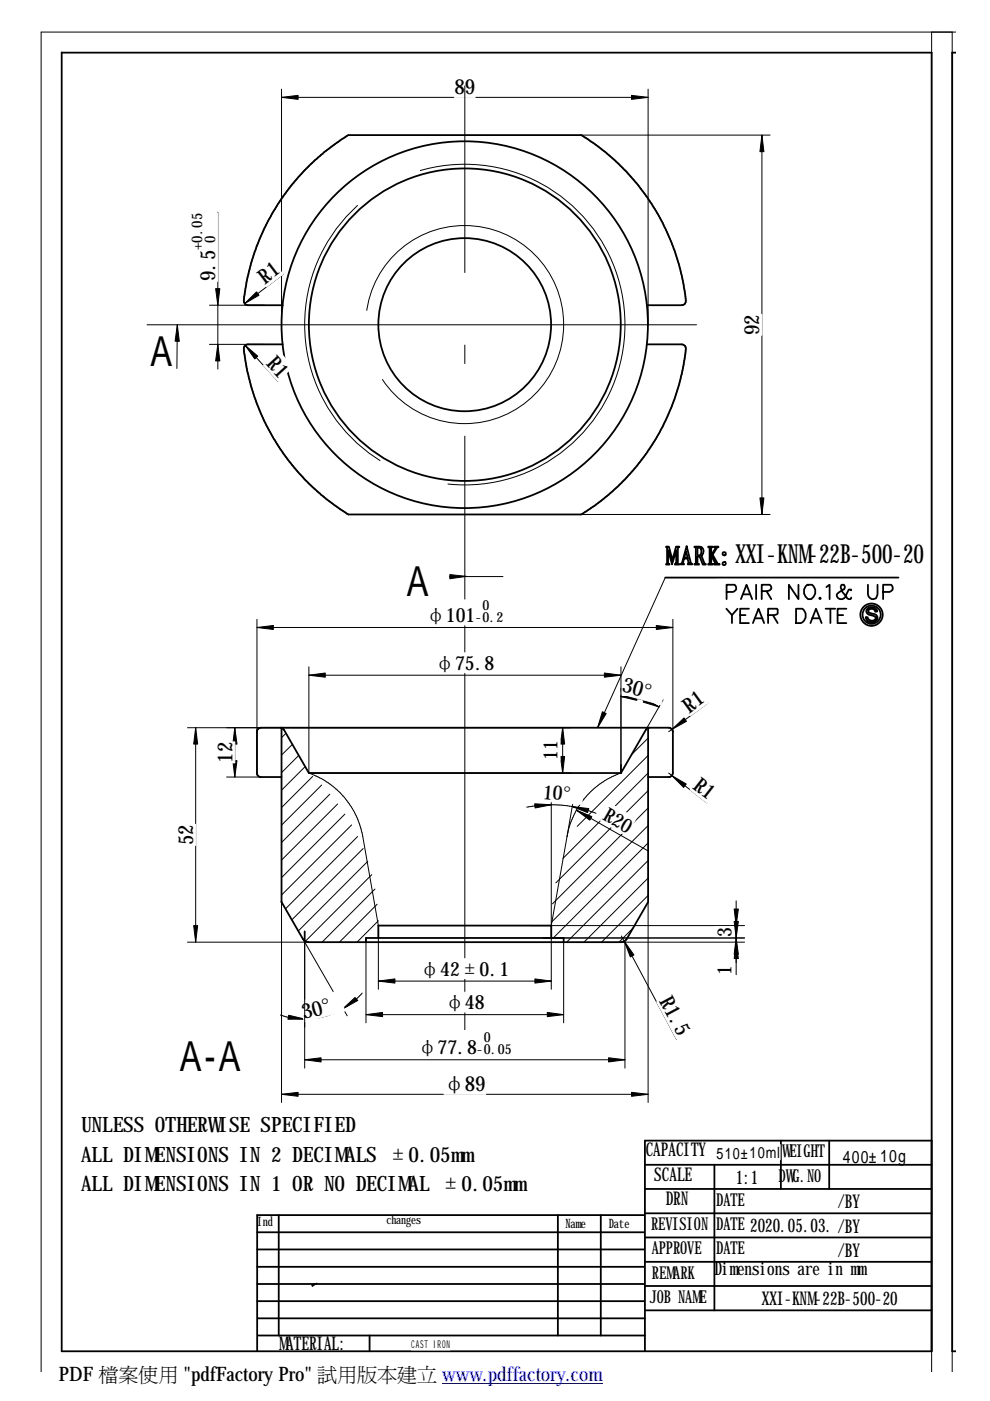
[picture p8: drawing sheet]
<svg xmlns="http://www.w3.org/2000/svg" width="210mm" height="297mm" viewBox="0 0 210 297" stroke-linecap="round" stroke-linejoin="round" font-family="sans-serif">
<g fill="none" stroke="#000" stroke-width=".38">
<path d="M13.1 11.1v275.4h184.4v-275.3h-184.4M201.9 11.2h.7M201.9 11.1v275.4h.7M59.9 73h-7.3a.87 .87 0 0 0-.9 1 47.6 47.6 0 0 0 3.2 12.6l1.1 2.7 2 3.7 2.1 3.2 2.3 3 2 2.2 3.7 3.5 3 2.3 2.8 1.9h49.3l2.9-1.9 3.9-3.2 2.7-2.6 3-3.5 2.5-3.5 2.3-3.9 1.9-4.3 1.4-4a44.6 44.6 0 0 0 1.6-8.2 .87 .87 0 0 0-.8-1h-7.4M59.9 64.7h-7.3a.87 .87 0 0 1-.9-1 49.2 49.2 0 0 1 3.3-13l1.8-3.8 1.2-2.2 2.1-3.2 1.8-2.4 2.5-2.8 2.4-2.4 4.6-3.6 2.5-1.7h49.3l2.5 1.7 4.6 3.6 2.7 2.7 2.2 2.5 2 2.8 2.3 3.5 1.6 3 1.7 4.3a40.4 40.4 0 0 1 2.6 11.4l-.2 .3-.6 .3h-7.4M141.2 115.9h.6l.8 2.8 .7-2.8h.7l-.3 .3v3.3l.3 .2h-.9l.3-.3v-2.7l-.9 3-.9-3v2.8l.3 .2h-.7l.2-.3v-3.3zM145.5 116.9l.3 1.4h-.7zM145.6 115.8l.8 3.4 .4 .5h-1v-.2a.45 .45 0 0 0 .1-.7l-.1-.4h-.8l-.2 1 .2 .3h-.7l.4-.7zM147.2 115.9a1.77 1.77 0 0 1 1.7 .3 1.17 1.17 0 0 1-.2 1.6l.6 1.5 .3 .4h-.6l-.7-1.7-.4 .1v1.3l.3 .3h-1l.3-.2v-3.4zM147.9 116.2l.3-.1a.85 .85 0 0 1 .5 .9 .85 .85 0 0 1-.7 .8l-.1-.2zM150.2 115.9h.9l-.3 .2v1.7l.9-1.6-.3-.3h.9l-.2 .2-1 1.5 1 1.8 .5 .2v.1h-1.2v-.1h.3l-.1-.2-.8-1.6v1.5l.3 .4h-.9l.3-.2v-3.4zM153.2 117.2h.6a.38 .38 0 0 1-.1 .5 .38 .38 0 0 1-.5-.1z"/>
<path d="M141.1 122.5h49.4M154 129.1l1.2 1.3 1.2-1.3M154.1 125.5h1.3a.87 .87 0 0 0 .5-1.4l-.2-.1h-1.6v3M155.2 130.4v1.7M156.9 130.4h1.2M157.1 127l1.2-3 1.2 3M157.6 126h1.4M158.8 129.1h-1.9v3h1.9M159.6 132.1l1.2-3 1.2 3M160.1 131.1h1.6M160.3 124v3M161.5 125.3h1.2l.7-.3a.65 .65 0 0 0-.2-1h-1.7v3"/>
<path d="M162.5 125.3l1 1.7M162.9 130.4h1.3l.5-.2 .2-.1v-.9l-.2-.1h-1.8v3M163.9 130.4l1 1.7M168.8 129.1h1a1.2 1.2 0 0 1 1 1 1.89 1.89 0 0 1-1 2h-1zM169.3 124v3l-2-3v3M170.8 124.3l.4-.3h1a1.85 1.85 0 0 1-.2 3 1.37 1.37 0 0 1-1.5-1.2v-.8zM171.8 132.1l1.2-3 1.2 3M172.2 131.1h1.5M173.9 126.7l-.2 .2 .2 .1 .1-.1M175 129.1h2.1M175.2 124.5l.7-.5v3M176.1 129.1v3"/>
<path d="M177.6 130.4h1.2M179.5 129.1h-1.9v3h1.9M180.5 125.2v-.2h-.5l-.5 1a1.02 1.02 0 0 1-1.1 1.1 1.02 1.02 0 0 1-1-1.1l1.5-1 .2-.3-.2-.7h-.5l-.1 .3a3.7 3.7 0 0 0 1.7 2.7h.3l.2-.3M184 129a1.24 1.24 0 0 1 2 .7h-.5a.73 .73 0 0 0-.7-.6 .73 .73 0 0 0-.7 .6l.2 .2a2.35 2.35 0 0 1 1.6 .7 .9 .9 0 0 1-.6 1.3 1.36 1.36 0 0 1-1.7-.7v-.3h.4a.83 .83 0 0 0 .8 .7 .83 .83 0 0 0 .8-.7l-.4-.3a1.49 1.49 0 0 1-1.5-.9zM184 124v2a1.02 1.02 0 0 0 1 1 1.02 1.02 0 0 0 1.1-1v-2M187.2 125.5h1.4a.87 .87 0 0 0 .5-1.4l-.2-.1h-1.7v3M59.4 154.3h.3l.5 .4 5.3 9.2h66.2M59.7 154.3v37M137.4 154.3v36.9l-4.5 7.9a1.43 1.43 0 0 1-1.2 .7h-66.3a1.43 1.43 0 0 1-1.2-.7l-4.6-7.9M137.7 154.3h-.3l-.5 .4-5.2 9.2M59.7 164.7h-4.4a.87 .87 0 0 1-.8-.8v-8.8a.87 .87 0 0 1 .8-.8h86.5a.95 .95 0 0 1 .9 .8v8.8a.95 .95 0 0 1-.9 .8h-4.4M131.7 162.2v1.7"/>
<path d="M64.6 197.5v2.3M77.6 199.8v-.9h41.9v.9M80.2 198.9v-2.7h36.7v2.7M59.1 257.6v25.6M118.3 257.6v25.6M127.4 257.6v25.6M136.5 257.6h-82v28.9M136.7 247h60.8M136.7 252.1h60.8M136.7 257.2h60.8M151.5 247v30.8M165.6 241.8v10.3"/>
<path d="M175.8 241.8v10.3M197.5 241.8h-60.8v44.7M54.5 261.3h82M54.5 264.9h82M54.5 268.6h82M54.5 272.2h82M54.5 275.9h82M54.7 279.5h82M136.7 277.8h60.8M136.7 272.7h60.8M136.7 267.5h60.8M136.7 262.4h60.8"/>
<path d="M54.7 283.2h82M78.4 283.2v3.3"/>
<circle cx="98.5" cy="68.8" r="38.9"/>
<circle cx="98.5" cy="68.8" r="18.3"/>
<circle cx="98.5" cy="68.8" r="33.1"/>
<circle cx="153.5" cy="119.5" r=".34"/>
<circle cx="184.8" cy="130.3" r="2.37"/>
<circle cx="184.8" cy="130.3" r="1.94"/>
</g>
<g fill="none" stroke="#000" stroke-width=".21">
<path d="M59.7 18.9v50M137.4 18.9v50M197.5 6.8v283.9M201.9 6.8v283.9M202.6 6.8h-193.9v283.9M59.7 20.6h77.7M123.2 28.6h40.1M161.5 28.6v80.5M46.2 45v33.3M60 58.2l-8.1 6.2M37.6 68.9l-.1 9.2M44.4 73h11.6"/>
<path d="M44.4 64.7h11.6M52 73.2l6.9 7.6M123.2 109.1h40.1M54.5 133h88.2M54.5 131.3v32.6M98.8 122.2h-3.5h11.3M142.7 131.3v23.8M151.7 122.5h-10.6l-14.4 31.8M39.8 154.3h81.2M41.5 154.3v45.5M49.8 154.3v10.4M60.6 155.5l-.9 .9"/>
<path d="M62 157.8l-2.3 2.3M65.5 143.2h66.2M65.5 141.4v22.5M119.3 154.3v9.6M131.7 147.7l1.6 .1 2.5 .4 2.4 .9 1.5 .8M131.7 141.4v22.5l-2.4 1a17.2 17.2 0 0 0-6.9 6.6l-1.5 3-.7 2.9M137.4 156.5l-3.5 3.5M140.6 148.4l-3.7 6.3M150.1 149.1l-8.3 6M48 164.7h7.3M63.3 160.2l-3.6 3.6M64.7 162.5l-5 5"/>
<path d="M65.5 163.9h55.5M65.5 163.9l.4 .1a16.9 16.9 0 0 1 4.7 2.7l1.6 1.4 1.8 2.3a17.1 17.1 0 0 1 2.9 7l3.3 18.8v13.5M66.3 164.6l-6.6 6.6M68.2 166.4l-8.5 8.5M69.9 168.4l-10.2 10.2M71.6 170.5l-11.9 11.9M73.1 172.6l-13.4 13.5M74.5 174.9l-14.8 14.9M75.8 177.4l-15.3 15.3M77 179.9l-15.1 15.1M111.7 171.1l3.3-.4 2.9-.1a25.8 25.8 0 0 1 8.5 1.9M116.9 168.9v40.8"/>
<path d="M120.2 177.4l-3.3 18.8M121.6 169.3l-1.4 8.1M122.2 171.8l15.2 8.6M137.4 160.2l-15 15M137.4 163.9l-18.1 18.1M137.4 167.6l-19.5 19.6M137.4 171.3l-20.3 20.3M137.4 175l-20.5 20.6M137.4 178.7l-20.1 20.2M141.8 163.9l8.1 6.3M39.8 199.8h25.6M59.7 191.3v42.5"/>
<path d="M64.3 199.3l9.3 16.1M64.6 199.8v26.7M77.6 198.9v18M78 182.6l-14.8 14.8M78.8 185.4l-14.1 14.2M79.5 188.5l-11.2 11.3M80 191.7l-8 8.1M80.2 195.2l-4.5 4.6M112.5 196.2h45.4M115.1 198.9h42.8M119.5 199.8v17.1M131.7 199.8h26.2"/>
<path d="M131.7 198.4l11.7 21.9M132.5 199.8v26.7M134.2 196.8l-3 3M137.4 191.3v42.5M137.4 182.4l-17.3 17.4M137.4 186.2l-13.6 13.6M137.4 189.9l-9.8 9.9M156.1 191v15.7M76.8 210.6a16.3 16.3 0 0 1-5 3.8l-2.4 .9a15.9 15.9 0 0 1-5.4 .8l-2.1-.3-2.5-.6M77.6 215.1h41.9M80.2 208h36.7M59.7 232h77.7"/>
<path d="M64.6 224.7h67.9"/>
</g>
<g fill="#000" stroke="#000" stroke-width=".21">
<path d="M59.7 20.6l3.5-.4v.9z" fill-rule="evenodd"/>
<path d="M133.9 20.2l3.5 .4-3.5 .5z" fill-rule="evenodd"/>
<path d="M161.5 28.6l.5 3.6h-.9z" fill-rule="evenodd"/>
<path d="M37.6 68.9l.4 3.5-.9-.1z" fill-rule="evenodd"/>
<path d="M46.2 73l.4 3.5h-.9z" fill-rule="evenodd"/>
<path d="M45.7 61.2h.9l-.4 3.5z" fill-rule="evenodd"/>
<path d="M51.9 64.4l2.5-2.5 .5 .7z" fill-rule="evenodd"/>
<path d="M52 73.2l2.7 2.3-.7 .6z" fill-rule="evenodd"/>
<path d="M161.1 105.6h.9l-.5 3.5z" fill-rule="evenodd"/>
<path d="M54.5 133l3.5-.4v.9z" fill-rule="evenodd"/>
<path d="M95.4 121.8l3.4 .4-3.4 .5z" fill-rule="evenodd"/>
<path d="M139.1 132.6l3.6 .4-3.6 .5z" fill-rule="evenodd"/>
<path d="M41.5 154.3l.4 3.5h-.8z" fill-rule="evenodd"/>
<path d="M49.8 154.3l.4 3.5h-.8z" fill-rule="evenodd"/>
<path d="M65.5 143.2l3.5-.5v.9z" fill-rule="evenodd"/>
<path d="M119.3 154.3l.4 3.5h-.9z" fill-rule="evenodd"/>
<path d="M127.7 150.9l.8 .4-1.8 3z" fill-rule="evenodd"/>
<path d="M128.1 142.7l3.6 .5-3.6 .4z" fill-rule="evenodd"/>
<path d="M131.7 147.7l3.5-.1-.2 .9z" fill-rule="evenodd"/>
<path d="M136.7 148.1l3 1.8-3.3-1z" fill-rule="evenodd"/>
<path d="M142.5 154.6l2.5-2.4 .5 .7z" fill-rule="evenodd"/>
<path d="M49.4 161.3h.8l-.4 3.4z" fill-rule="evenodd"/>
<path d="M113.4 170.4l3.5 .2-3.4 .7z" fill-rule="evenodd"/>
<path d="M118.8 160.4h.9l-.4 3.5z" fill-rule="evenodd"/>
<path d="M121.3 171l3.5 .4-.2 .9z" fill-rule="evenodd"/>
<path d="M122.2 171.8l3.3 1.3-.4 .8z" fill-rule="evenodd"/>
<path d="M142.5 164.5l3 1.7-.6 .7z" fill-rule="evenodd"/>
<path d="M41.1 196.2h.8l-.4 3.6z" fill-rule="evenodd"/>
<path d="M155.7 192.7h.8l-.4 3.5z" fill-rule="evenodd"/>
<path d="M155.7 195.4h.8l-.4 3.5z" fill-rule="evenodd"/>
<path d="M61.2 215.3l3.4 .8h-3.6z" fill-rule="evenodd"/>
<path d="M72.7 213.9l2.6-2.4 .6 .6z" fill-rule="evenodd"/>
<path d="M77.6 215.1l3.5-.4v.8z" fill-rule="evenodd"/>
<path d="M80.2 208l3.5-.5v.9z" fill-rule="evenodd"/>
<path d="M113.4 207.5l3.5 .5-3.5 .4z" fill-rule="evenodd"/>
<path d="M116 214.7l3.5 .4-3.5 .4z" fill-rule="evenodd"/>
<path d="M132.4 199.6l2 2.9-.8 .4z" fill-rule="evenodd"/>
<path d="M156.1 198.9l.4 3.4h-.8z" fill-rule="evenodd"/>
<path d="M156.1 199.8l.4 3.4h-.8z" fill-rule="evenodd"/>
<path d="M59.7 232l3.5-.4v.8z" fill-rule="evenodd"/>
<path d="M64.6 224.7l3.5-.4v.9z" fill-rule="evenodd"/>
<path d="M129 224.3l3.5 .4-3.5 .5z" fill-rule="evenodd"/>
<path d="M133.9 231.6l3.5 .4-3.5 .4z" fill-rule="evenodd"/>
<path d="M66.1 272.4l1.1-.3-1 .6z" fill-rule="evenodd"/>
</g>
<g fill="#fff" stroke="#fff" stroke-width=".21">
<path d="M96.4 16.2h4.4v4.4h-4.4z" fill-rule="evenodd"/>
<path d="M149.1 163.9l3.5 2.8-2.8 3.5-3.5-2.7z" fill-rule="evenodd"/>
<path d="M143.8 148.2l3.6-2.7 2.6 3.6-3.6 2.6z" fill-rule="evenodd"/>
<path d="M37 174.8h4.5v4.4h-4.5z" fill-rule="evenodd"/>
<path d="M45.4 157.3h4.4v4.4h-4.4z" fill-rule="evenodd"/>
<path d="M132.7 142.8l8.6 2.3-1.2 4.3-8.5-2.3z" fill-rule="evenodd"/>
<path d="M157.1 66.7h4.4v4.4h-4.4z" fill-rule="evenodd"/>
<path d="M31.8 69.8h4.7v8.8h-4.7z" fill-rule="evenodd"/>
<path d="M55.9 77.5l3.2-3 3 3.3-3.2 3z" fill-rule="evenodd"/>
<path d="M53.8 57.3l3.5-2.7 2.7 3.6-3.5 2.6z" fill-rule="evenodd"/>
<path d="M86.2 118.5h4.7v8.7h-4.7z" fill-rule="evenodd"/>
<path d="M38.1 219.2h13v8.8h-13z" fill-rule="evenodd"/>
<path d="M40.6 45.2h5.5v14.4h-5.5z" fill-rule="evenodd"/>
<path d="M94.1 227.6h8.9v4.4h-8.9z" fill-rule="evenodd"/>
<path d="M63.4 212.4l8.5-2.4 1.2 4.4-8.5 2.2z" fill-rule="evenodd"/>
<path d="M139.2 212.4l3.9-2.1 4.2 7.9-3.9 2z" fill-rule="evenodd"/>
<path d="M151.4 196.5h4.2v2.1h-4.2z" fill-rule="evenodd"/>
<path d="M151.4 204.5h4.2v2.2h-4.2z" fill-rule="evenodd"/>
<path d="M114.6 157h4.1v4.2h-4.1z" fill-rule="evenodd"/>
<path d="M92.3 138.4h12.6v4.2h-12.6z" fill-rule="evenodd"/>
<path d="M90.3 127.2h16.5v5.3h-16.5z" fill-rule="evenodd"/>
<path d="M178.7 243.3h7.4v3.6h-7.4z" fill-rule="evenodd"/>
<path d="M159 257.8h17.7v4.1h-17.7z" fill-rule="evenodd"/>
<path d="M89.1 203.3h18.9v4.2h-18.9z" fill-rule="evenodd"/>
<path d="M87.2 283.9h8.2v2.3h-8.2z" fill-rule="evenodd"/>
<path d="M94.4 210.4h8.3v4.2h-8.3z" fill-rule="evenodd"/>
<path d="M88.6 218.9h19.9v5.2h-19.9z" fill-rule="evenodd"/>
<path d="M129.4 170.4l5.5 3.1-2.1 3.7-5.5-3.1z" fill-rule="evenodd"/>
<path d="M115.4 165.6l8.3 .8-.3 4.1-8.4-.7z" fill-rule="evenodd"/>
<path d="M161.5 273.2h28.9v4.1h-28.9z" fill-rule="evenodd"/>
<path d="M155.9 114.5h40v5.5h-40z" fill-rule="evenodd"/>
<path d="M151.9 242.6h6.7v3.4h-6.7z" fill-rule="evenodd"/>
<path d="M158.9 242.6h6.5v3.3h-6.5z" fill-rule="evenodd"/>
</g>
<path d="M31.1 68.9h116.6M98.6 218.4v-200.3" fill="none" stroke="#000" stroke-width=".21" stroke-dasharray="126 15.2 4.1 15.2" stroke-linecap="butt"/>
<g fill="none" stroke="#000" stroke-width=".21" stroke-dasharray="63 15.2" stroke-linecap="butt">
<circle cx="98.5" cy="68.8" r="21"/>
<circle cx="98.5" cy="68.8" r="34"/>
</g>
<path d="M93.8 293.3h34" fill="none" stroke="#00f" stroke-width=".21"/>
<g font-size="8.8">
<text x="31.8" y="77.7">A</text>
<text x="86.2" y="126.3">A</text>
<text x="38.1" y="227">A-A</text>
</g>
<text font-size="5.6" x="155.9" y="119.3">XXI-KNM-22B-500-20</text>
<g font-size="4.5">
<text x="17.2" y="240">UNLESS OTHERWISE SPECIFIED</text>
<text x="17.2" y="246.3">ALL DIMENSIONS IN 2 DECIMALS ±0.05mm</text>
<text x="17.2" y="252.5">ALL DIMENSIONS IN 1 OR NO DECIMAL ±0.05mm</text>
</g>
<g font-size="4.4">
<text x="96.4" y="20">89</text>
<text x="45.6" y="59.6" transform="rotate(-90 45.6 59.6)">9.5</text>
<text x="56.1" y="60.4" transform="rotate(-37 56.1 60.4)">R1</text>
<text x="161" y="71.1" transform="rotate(-90 161 71.1)">92</text>
<text x="56.3" y="77.1" transform="rotate(48 56.3 77.1)">R1</text>
<text x="131.7" y="146.6" transform="rotate(15 131.7 146.6)">30°</text>
<text x="146.1" y="151.3" transform="rotate(-36 146.1 151.3)">R1</text>
<text x="49.3" y="161.7" transform="rotate(-90 49.3 161.7)">12</text>
<text x="146.7" y="167" transform="rotate(38 146.7 167)">R1</text>
<text x="40.9" y="179.2" transform="rotate(-90 40.9 179.2)">52</text>
<text x="139.7" y="212.2" transform="rotate(62 139.7 212.2)">R1.5</text>
<text x="64.4" y="216.1" transform="rotate(-15 64.4 216.1)">30°</text>
<text x="94.1" y="231.4">φ89</text>
</g>
<g font-size="4.2">
<text x="90.3" y="131.9">φ101</text>
<text x="92.3" y="142">φ7</text>
<text x="98.6" y="142">5.8</text>
<text x="118.2" y="161.2" transform="rotate(-90 118.2 161.2)">11</text>
<text x="115" y="169.3" transform="rotate(5 115 169.3)">10°</text>
<text x="127.6" y="173.6" transform="rotate(30 127.6 173.6)">R20</text>
<text x="155.1" y="198.6" transform="rotate(-90 155.1 198.6)">3</text>
<text x="89.1" y="206.9">φ42±0.1</text>
<text x="155.1" y="206.7" transform="rotate(-90 155.1 206.7)">1</text>
<text x="94.4" y="214">φ</text>
<text x="98.6" y="214">48</text>
<text x="88.6" y="223.5">φ77.8</text>
<text x="12.5" y="292.7">PDF 檔 &quot;pdfFactory Pro&quot; 試建</text>
<text x="25.1" y="292.7">案</text>
<text x="29.3" y="292.7">使</text>
<text x="33.6" y="292.7">用</text>
<text x="71.5" y="292.7">用 立</text>
<text x="75.7" y="292.7">版 www.pdffactory.com</text>
<text x="80" y="292.7">本</text>
</g>
<g font-size="4">
<text x="136.9" y="245.2">CAPACITY</text>
<text x="138.7" y="250.3">SCALE</text>
<text x="156" y="250.9">1:1</text>
<text x="141.1" y="255.5">DRN</text>
<text x="177.5" y="256.2">/BY</text>
<text x="159" y="261.3">2020.05.03.</text>
<text x="177.5" y="261.4">/BY</text>
<text x="177.5" y="266.5">/BY</text>
<text x="151.5" y="270.4">Dimensions are in mm</text>
<text x="161.5" y="276.7">XXI-KNM-22B-500-20</text>
<text x="59.1" y="286.2">MATERIAL:</text>
</g>
<g font-size="3.8">
<text x="165.9" y="245.3">WEIGHT</text>
<text x="165.1" y="250.5">DWG.NO</text>
<text x="151.8" y="255.7">DATE</text>
<text x="138.1" y="260.8">REVISION</text>
<text x="151.8" y="260.8">DATE</text>
<text x="138.2" y="266">APPROVE</text>
<text x="151.8" y="265.9">DATE</text>
<text x="138.2" y="271.1">REMARK</text>
<text x="137.8" y="276.3">JOB NAME</text>
</g>
<g font-size="3.6">
<text x="178.7" y="246.5">400±</text>
<text x="186.6" y="246.3">10g</text>
</g>
<g font-size="3.3">
<text x="151.9" y="245.6">510±</text>
<text x="158.9" y="245.6">10ml</text>
</g>
<g font-size="3.1">
<text x="42.9" y="53" transform="rotate(-90 42.9 53)">+0.05</text>
<text x="45.6" y="51.4" transform="rotate(-90 45.6 51.4)">0</text>
</g>
<g font-size="3">
<text x="100.8" y="131.9">-0.2</text>
<text x="102.3" y="129.3">0</text>
<text x="102.6" y="221">0</text>
<text x="101.1" y="223.5">-0.05</text>
</g>
<g font-size="2.8">
<text x="54.6" y="260">Ind</text>
<text x="119.9" y="260.3">Name</text>
<text x="129.1" y="260.3">Date</text>
</g>
<text font-size="2.6" x="82" y="259.5">changes</text>
<text font-size="2.3" x="87.2" y="285.9">CAST IRON</text>
</svg>
